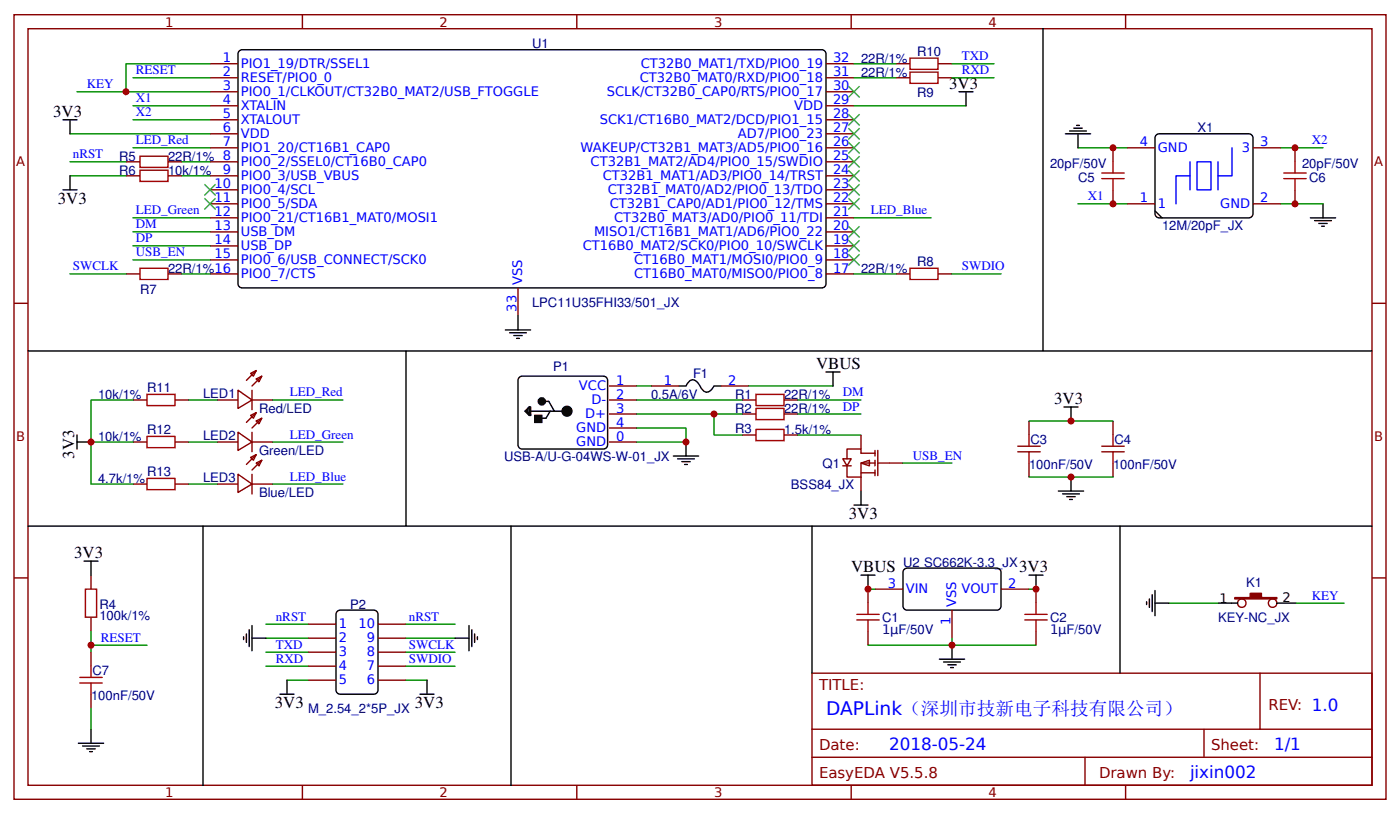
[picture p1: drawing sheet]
<svg xmlns="http://www.w3.org/2000/svg" width="265mm" height="154mm" viewBox="0 0 265 154" stroke-linecap="round" stroke-linejoin="round" font-family="sans-serif">
<g fill="none" stroke="#800" stroke-width=".26">
<path d="M2.6 2.8h259.3v148.1h-259.3zM5.3 5.4h254v142.9h-254zM39.7 12h5.3M39.7 14.7h5.3M39.7 17.3h5.3M39.7 20h5.3M57.1 2.8v2.6M109 2.8v2.6M156.1 12h5.3M156.1 14.7h5.3M156.1 17.3h5.3M156.1 20h5.3"/>
<path d="M160.9 2.8v2.6M212.7 2.8v2.6M23.8 30.6h2.7M23.8 33.2h2.7M31.7 30.6h2.7M31.7 33.2h2.7M39.7 22.6h5.3M39.7 25.3h5.3M39.7 27.9h5.3M39.7 30.6h5.3M39.7 33.2h5.3M39.7 35.9h5.3"/>
<path d="M39.7 38.5h5.3M156.1 22.6h5.3M156.1 25.3h5.3M156.1 27.9h5.3M156.1 30.6h5.3M156.1 33.2h5.3M156.1 35.9h5.3M156.1 38.5h5.3M210.3 27.9v2.7M210.3 35.9v2.6M213 27.9h5.3M213 38.5h5.3"/>
<path d="M236.8 27.9h5.3M236.8 38.5h5.3M244.7 27.9v2.7M244.7 35.9v2.6M2.6 57.3h2.7M23.8 51.7h2.7M31.7 51.7h2.7M39.7 41.1h5.3M39.7 43.8h5.3M39.7 46.4h5.3M39.7 49.1h5.3M39.7 51.7h5.3"/>
<path d="M97.9 54.4v5.3M156.1 41.1h5.3M156.1 43.8h5.3M156.1 46.4h5.3M156.1 49.1h5.3M156.1 51.7h5.3M169.3 51.7h2.7M177.3 51.7h2.6M259.3 57.3h2.6M25.1 75.5h2.7M33.1 75.5h2.6M41 75.5h4"/>
<path d="M45 73.7l2.6 1.8-2.6 1.6zM47.4 70.5l1-.5-.5 1zM47.4 78.4l1-.5-.5 1.1zM47.6 75.5h4M47.6 73.7v3.7M48.4 71.6l1.1-.6-.6 1.1zM48.4 79.5l1.1-.5-.6 1zM48.4 70l-1.8 1.8M48.4 77.9l-1.8 1.9M49.5 71l-1.9 1.9M49.5 79l-1.9 1.8M115.1 72.9h5.3"/>
<path d="M115.1 75.5h5.3M115.1 78.2h5.3M123 72.9h5.3M136.3 72.9h5.3M140.2 75.5h2.7M140.2 78.2h2.7M148.2 75.5h2.6M148.2 78.2h2.6M194.5 79.5v2.7M210.3 79.5v2.7M25.1 83.5h2.7M25.1 91.4h2.7"/>
<path d="M33.1 83.5h2.6M33.1 91.4h2.6M41 83.5h4M41 91.4h4M45 81.6l2.6 1.9-2.6 1.6zM45 89.6l2.6 1.8-2.6 1.6zM47.4 86.4l1-.5-.5 1zM47.6 83.5h4M47.6 91.4h4M47.6 81.6v3.7M47.6 89.6v3.7M48.4 87.4l1.1-.5-.6 1.1z"/>
<path d="M48.4 85.9l-1.8 1.8M49.5 86.9l-1.9 1.9M115.1 80.8h5.3M115.1 83.5h5.3M140.2 82.2h2.7M148.2 82.2h2.6M194.5 87.4v2.7M210.3 87.4v2.7M2.6 109.1h2.7M17.2 108.6v2.7M17.2 116.5v2.7M58.2 117.9h5.3"/>
<path d="M71.4 117.9h5.3M164 111.3v2.6M164 119.2v2.6M165.4 111.3h5.3M179.9 115.2v5.3M189.2 111.3h5.3M195.8 111.3v2.6M195.8 119.2v2.6M259.3 109.1h2.6M17.2 123.2v2.6M17.2 131.1v2.6M58.2 120.5h5.3"/>
<path d="M58.2 123.2h5.3M58.2 125.8h5.3M58.2 128.5h5.3M71.4 120.5h5.3M71.4 123.2h5.3M71.4 125.8h5.3M71.4 128.5h5.3M153.5 127.1h105.8v21.2h-105.8zM153.5 137.7h105.8M227.5 137.7v5.3M238.1 127.1v10.6M57.1 148.3v2.6"/>
<path d="M109 148.3v2.6M153.5 143h105.8M160.9 148.3v2.6M205.1 143v5.3M212.7 148.3v2.6"/>
<circle cx="234.7" cy="113.9" r=".8"/>
<circle cx="240.5" cy="113.9" r=".8"/>
</g>
<g fill="none" stroke="#000" stroke-width=".26">
<path d="M45.2 9.6l.6-.2h109.5a.79 .79 0 0 1 .8 .8v43.4a.79 .79 0 0 1-.8 .8h-109.5a.79 .79 0 0 1-.8-.8v-43.4zM181.2 17.3h2.7M182.6 17.3v2.7M11.9 22.6h2.7M11.9 35.9h2.7M13.2 22.6v2.7M13.2 33.2v2.7M201.3 25.3h4.8M202.1 24.7h3.2M202.9 24.2h1.6M203.5 23.7h.5M203.7 25.3v2.6"/>
<path d="M218.3 39.8l1.3 1.3M218.5 25.5l.6-.2h16.9a.79 .79 0 0 1 .8 .8v14.2a.79 .79 0 0 1-.8 .8h-16.9a.79 .79 0 0 1-.8-.8v-14.2zM250 38.5v2.6M97.9 59.7v2.6M247.6 41.1h4.8M248.4 41.7h3.2M249.2 42.2h1.6M249.8 42.7h.5M5.3 66.3h254M76.7 66.3v33.1M95.5 62.3h4.8M96.3 62.8h3.2"/>
<path d="M97.1 63.4h1.6M97.6 63.9h.6M98.1 71.3l.6-.3h15.3a.79 .79 0 0 1 .8 .8v12.2a.79 .79 0 0 1-.8 .8h-15.3a.79 .79 0 0 1-.8-.8v-12.2zM99.2 77.7l.8-.8h.3v1.5h-.3zM99.7 77.1v.8l-.2-.2zM100 76.9v1.3M100.3 77.7h6.9M102.4 75.4l.1-.1 .2 .2-.2 .3zM102.7 75.8h1l1.1 1.9M104 77.7l-.8 1.3h-1.3M128.3 72.9h1.3l.5-.8a1.32 1.32 0 0 1 2.2 .8l.5 .8a1.32 1.32 0 0 0 2.1-.8h1.4M156.1 70.2h2.6"/>
<path d="M157.4 70.2v2.7M201.1 76.9h2.6M202.4 76.9v2.6M5.3 99.4h254M14.6 83.5h2.6M14.6 82.2v2.6M127.3 86.1h4.7M128.1 86.7h3.1M128.9 87.2h1.5M129.4 87.7h.5M129.6 83.5v2.6M200 92.7h4.8"/>
<path d="M200.8 93.3h3.2M201.6 93.8h1.6M202.1 94.3h.6M202.4 90.1v2.6M15.9 106h2.6M17.2 106v2.6M46.6 119.7v1.6M47.1 118.9v3.2M47.6 118.1v4.8M63.7 115.5l.6-.3h6.3a.79 .79 0 0 1 .8 .8v14.3a.79 .79 0 0 1-.8 .8h-6.3a.79 .79 0 0 1-.8-.8v-14.3zM88.6 118.1v4.8M89.2 118.9v3.2"/>
<path d="M89.7 119.7v1.6M162.7 108.6h2.7M164 108.6v2.7M170.9 107.5l.5-.2h17a.79 .79 0 0 1 .8 .8v6.3a.79 .79 0 0 1-.8 .8h-17a.79 .79 0 0 1-.7-.8v-6.3zM194.5 108.6h2.6M195.8 108.6v2.7M216.7 113.6v.6M217.2 113.1v1.6M217.8 112.3v3.2M218.3 113.9h2.6M218.3 111.5v4.8M230.2 113.9h3.7"/>
<path d="M241.3 113.9h3.7M17.2 137.7v2.7M46 120.3v.5M47.6 120.5h2.7M52.9 131.1h2.7M54.2 128.5v2.6M79.4 131.1h2.6M80.7 128.5v2.6M86 120.5h2.6M90.2 120.3v.5M177.5 124.5h4.8M178.3 125h3.2"/>
<path d="M179.1 125.5h1.6M179.7 126.1h.5M179.9 121.8v2.7M14.8 140.4h4.8M15.6 140.9h3.2M16.4 141.4h1.6M16.9 141.9h.6"/>
<circle cx="99.9" cy="78.1" r=".13"/>
<circle cx="100.1" cy="78.3" r=".13"/>
<circle cx="102.3" cy="75.7" r=".13"/>
<circle cx="102.3" cy="75.9" r=".13"/>
<circle cx="102.5" cy="75.9" r=".13"/>
</g>
<g fill="#000" stroke="#3c3" stroke-width=".26">
<path d="M160.3 16.3l2.2 2.1zM162.5 16.3l-2.2 2.1z"/>
<path d="M38.6 34.8l2.1 2.1zM40.7 34.8l-2.1 2.1z"/>
<path d="M38.6 37.4l2.1 2.2zM40.7 37.4l-2.1 2.2z"/>
<path d="M160.3 37.4l2.2 2.2zM162.5 37.4l-2.2 2.2z"/>
<path d="M160.3 34.8l2.2 2.1zM162.5 34.8l-2.2 2.1z"/>
<path d="M160.3 32.1l2.2 2.2zM162.5 32.1l-2.2 2.2z"/>
<path d="M160.3 21.6l2.2 2.1zM162.5 21.6l-2.2 2.1z"/>
<path d="M160.3 29.5l2.2 2.1zM162.5 29.5l-2.2 2.1z"/>
<path d="M160.3 24.2l2.2 2.1zM162.5 24.2l-2.2 2.1z"/>
<path d="M160.3 42.7l2.2 2.1zM162.5 42.7l-2.2 2.1z"/>
<path d="M160.3 48l2.2 2.1zM162.5 48l-2.2 2.1z"/>
<path d="M160.3 45.4l2.2 2.1zM162.5 45.4l-2.2 2.1z"/>
</g>
<g fill="none" stroke="#080" stroke-width=".26">
<path d="M14.6 17.3h25.1M25.1 14.7h14.6M25.1 20h14.6M39.7 12h-15.9v5.3M161.4 20h21.2M13.2 30.6h10.6M13.2 33.2h10.6M13.2 25.3h26.5M25.1 22.6h14.6M25.1 27.9h14.6M34.4 30.6h5.3M34.4 33.2h5.3"/>
<path d="M203.7 27.9h9.3M203.7 38.5h9.3M242.1 27.9h7.9M242.1 38.5h7.9M13.2 51.7h10.6M25.1 41.1h14.6M25.1 43.8h14.6M25.1 46.4h14.6M25.1 49.1h14.6M34.4 51.7h5.3M161.4 41.1h14.5M161.4 51.7h7.9"/>
<path d="M179.9 51.7h9.3M25.1 75.5h-7.9v15.9h7.9M35.7 75.5h5.3M51.6 75.5h13.2M120.4 75.5h19.8M120.4 78.2h19.8M120.4 72.9h2.6M134.9 78.2v4h5.3M141.6 72.9h15.8M150.8 75.5h11.9M150.8 78.2h11.9M194.5 79.5h15.8"/>
<path d="M17.2 83.5h7.9M35.7 83.5h5.3M35.7 91.4h5.3M51.6 83.5h13.2M51.6 91.4h13.2M120.4 80.8h9.2v2.7h-9.2M150.8 82.2h11.9M17.2 119.2v4M50.3 117.9h7.9M76.7 117.9h9.3M164 111.3h1.4M194.5 111.3h1.3"/>
<path d="M220.9 113.9h9.3M245 113.9h9M17.2 121.8h10.6M17.2 133.7v4M50.3 123.2h7.9M50.3 125.8h7.9M50.3 120.5h7.9M54.2 128.5h4M76.7 123.2h9.3M76.7 125.8h9.3M76.7 120.5h9.3M76.7 128.5h4"/>
<path d="M164 121.8h31.8M179.9 120.5v1.3"/>
</g>
<circle cx="107.2" cy="77.7" r=".53" fill="none" stroke="#000" stroke-width="1.1" stroke-linecap="butt"/>
<circle cx="102.4" cy="75.8" r=".26" fill="#000" stroke="#000" stroke-width="1.1" stroke-linecap="butt"/>
<path d="M101.1 78.4h1.3v1.4h-1.3z" fill="#000" stroke="#000" stroke-width=".26"/>
<g fill="none" stroke="#a00000" stroke-width=".26">
<path d="M26.5 29.5h5.2v2.1h-5.2zM26.5 32.1h5.2v2.2h-5.2zM208.2 32.7h4.3M208.2 33.7h4.3M210.3 30.6v2.1M210.3 33.7v2.2M242.6 32.7h4.3M242.6 33.7h4.3M244.7 30.6v2.1M244.7 33.7v2.2M26.5 50.7h5.2v2.1h-5.2zM172 50.7h5.3v2.1h-5.3z"/>
<path d="M27.8 74.5h5.3v2.1h-5.3zM142.9 74.5h5.3v2.1h-5.3zM142.9 77.1h5.3v2.1h-5.3zM27.8 82.4h5.3v2.1h-5.3zM27.8 90.4h5.3v2.1h-5.3zM142.9 81.1h5.3v2.1h-5.3zM192.4 85.3h4.2M192.4 84.3h4.2M194.5 82.2v2.1M194.5 85.3v2.1M208.2 85.3h4.3M208.2 84.3h4.3"/>
<path d="M210.3 82.2v2.1M210.3 85.3v2.1M16.1 111.3h2.2v5.2h-2.2zM161.9 117.1h4.3M161.9 116h4.3M164 113.9v2.1M164 117.1v2.1M193.7 117.1h4.2M193.7 116h4.2M195.8 113.9v2.1M195.8 117.1v2.1M15.1 129h4.2"/>
<path d="M15.1 127.9h4.2M17.2 125.8v2.1M17.2 129v2.1"/>
</g>
<path d="M233.4 112.8h2.9v-.7h2.1v.7h2.9v.3h-7.9z" fill="#800" stroke="#800" stroke-width=".26"/>
<path d="M224.9 33.2h-2.7v5.3M224.9 30.6v5.3M226.2 30.6h2.7v5.3h-2.7zM230.2 30.6v5.3M232.8 27.9v5.3h-2.6" fill="none" stroke="#00f" stroke-width=".26"/>
<g fill="#fefefe" stroke="#800" stroke-width=".26">
<path d="M162.7 87.4l1.6-.5v1.1z"/>
<path d="M159.3 86.7h1.6l-.8 1.3z"/>
</g>
<g fill="none" stroke="#800" stroke-width=".26">
<path d="M169.3 14.7h2.7M169.3 12h2.7M177.3 14.7h2.6M177.3 12h2.6M159.3 88h1.6M160.1 88v2.1h2.6M162.7 89.3h2.7M162.7 82.2v2.6M162.7 90.1v2.6M165.4 85.6h-2.7v-.8h-2.6v1.9M165.4 87.4h-2.7v2.7M165.4 85.1v1"/>
<path d="M165.4 86.9v1.1M165.4 88.8v1M165.9 85.1v4.7M165.9 87.4h4.8"/>
</g>
<path d="M197.1 5.4v60.9M38.4 99.4v48.9M96.6 99.4v48.9M153.5 99.4v27.7M161.4 95.4h2.6M162.7 92.7v2.7M211.7 99.4v27.7" fill="none" stroke="#000" stroke-width=".26"/>
<path d="M161.4 12h7.9M161.4 14.7h7.9M179.9 12h8M179.9 14.7h8M170.7 87.4h9.2M194.5 90.1h15.8" fill="none" stroke="#080" stroke-width=".26"/>
<path d="M172 13.6h5.3v2.1h-5.3zM172 11h5.3v2.1h-5.3z" fill="none" stroke="#a00000" stroke-width=".26"/>
<path d="M160.3 26.9l2.2 2.1zM162.5 26.9l-2.2 2.1z" fill="#000" stroke="#3c3" stroke-width=".26"/>
<g fill="#c00">
<circle cx="17.2" cy="121.8" r=".66"/>
<circle cx="23.8" cy="17.3" r=".66"/>
<circle cx="210.3" cy="38.5" r=".66"/>
<circle cx="210.3" cy="27.9" r=".66"/>
<circle cx="202.4" cy="79.5" r=".66"/>
<circle cx="134.9" cy="78.2" r=".66"/>
<circle cx="129.6" cy="83.5" r=".66"/>
<circle cx="179.9" cy="121.8" r=".66"/>
<circle cx="195.8" cy="111.3" r=".66"/>
<circle cx="164" cy="111.3" r=".66"/>
<circle cx="17.2" cy="83.5" r=".66"/>
<circle cx="244.7" cy="27.9" r=".66"/>
<circle cx="244.7" cy="38.5" r=".66"/>
<circle cx="202.4" cy="90.1" r=".66"/>
</g>
<text font-size="3.5" fill="#00f" x="156.1" y="135.1">DAPLink（深圳市技新电子科技有限公司）</text>
<g font-size="3.2">
<text x="179.4" y="16.8">3V3</text>
<text x="10.1" y="22.1">3V3</text>
<text x="10.9" y="38.5">3V3</text>
<text x="154.3" y="69.7">VBUS</text>
<text x="199.2" y="76.3">3V3</text>
<text x="14" y="86.7" transform="rotate(-90 14 86.7)">3V3</text>
<text x="160.4" y="98.1">3V3</text>
<text x="14" y="105.4">3V3</text>
<text x="160.9" y="108.1">VBUS</text>
<text x="192.6" y="108.1">3V3</text>
<text x="51.9" y="133.8">3V3</text>
<text x="78.4" y="133.7">3V3</text>
</g>
<g font-size="3.2" fill="#00f">
<text x="168" y="141.7">2018-05-24</text>
<text x="240.8" y="141.7">1/1</text>
<text x="224.9" y="147">jixin002</text>
</g>
<g font-size="2.8" fill="#800">
<text x="154.8" y="130.3">TITLE:</text>
<text x="239.7" y="134">REV: 1.0</text>
<text x="154.8" y="141.7">Date:</text>
<text x="228.9" y="141.7">Sheet:</text>
<text x="154.8" y="147">EasyEDA V5.5.8</text>
<text x="207.7" y="147">Drawn By:</text>
</g>
<g font-size="2.5" fill="#800">
<text x="31.2" y="5">1</text>
<text x="83.1" y="5">2</text>
<text x="134.9" y="5">3</text>
<text x="186.8" y="5">4</text>
<text x="3" y="31.4">A</text>
<text x="259.7" y="31.4">A</text>
<text x="3" y="83.2">B</text>
<text x="259.7" y="83.2">B</text>
<text x="31.2" y="150.5">1</text>
<text x="83.1" y="150.5">2</text>
<text x="134.9" y="150.5">3</text>
<text x="186.8" y="150.5">4</text>
</g>
<g font-size="2.5" fill="#00f">
<text x="42.1" y="11.8">1</text>
<text x="157.4" y="11.8">32</text>
<text x="181.8" y="11.4">TXD</text>
<text x="16.4" y="16.7">KEY</text>
<text x="25.7" y="14">RESET</text>
<text x="42.1" y="14.4">2</text>
<text x="42.1" y="17.1">3</text>
<text x="45.5" y="12.8">PIO1_19/DTR/SSEL1</text>
<text x="45.5" y="15.5">RESET/PIO0_0</text>
<text x="120.9" y="15.5">CT32B0_MAT0/RXD/PIO0_18</text>
<text x="121.1" y="12.8">CT32B0_MAT1/TXD/PIO0_19</text>
<text x="157.4" y="17.1">30</text>
<text x="157.4" y="14.4">31</text>
<text x="181.8" y="14">RXD</text>
<text x="25.7" y="19.3">X1</text>
<text x="25.7" y="22">X2</text>
<text x="42.1" y="19.7">4</text>
<text x="42.1" y="22.4">5</text>
<text x="45.5" y="18.1">PIO0_1/CLKOUT/CT32B0_MAT2/USB_FTOGGLE</text>
<text x="45.5" y="20.8">XTALIN</text>
<text x="45.5" y="23.4">XTALOUT</text>
<text x="113.4" y="23.4">SCK1/CT16B0_MAT2/DCD/PIO1_15</text>
<text x="114.7" y="18.1">SCLK/CT32B0_CAP0/RTS/PIO0_17</text>
<text x="150.1" y="20.8">VDD</text>
<text x="157.4" y="22.4">28</text>
<text x="157.4" y="19.7">29</text>
<text x="13.8" y="29.9">nRST</text>
<text x="25.7" y="27.3">LED_Red</text>
<text x="42.1" y="25">6</text>
<text x="42.1" y="27.6">7</text>
<text x="45.5" y="26.1">VDD</text>
<text x="45.5" y="28.7">PIO1_20/CT16B1_CAP0</text>
<text x="109.7" y="28.7">WAKEUP/CT32B1_MAT3/AD5/PIO0_16</text>
<text x="139.5" y="26.1">AD7/PIO0_23</text>
<text x="157.4" y="27.6">26</text>
<text x="157.4" y="25">27</text>
<text x="215.4" y="27.6">4</text>
<text x="218.8" y="28.7">GND</text>
<text x="234.7" y="28.7">3</text>
<text x="238.1" y="27.6">3</text>
<text x="247.9" y="27.3">X2</text>
<text x="40.5" y="35.6">10</text>
<text x="42.1" y="32.9">9</text>
<text x="45.5" y="31.4">PIO0_2/SSEL0/CT16B0_CAP0</text>
<text x="45.5" y="34">PIO0_3/USB_VBUS</text>
<text x="111.6" y="31.4">CT32B1_MAT2/AD4/PIO0_15/SWDIO</text>
<text x="113.9" y="34">CT32B1_MAT1/AD3/PIO0_14/TRST</text>
<text x="157.4" y="35.6">23</text>
<text x="157.4" y="32.9">24</text>
<text x="157.4" y="30.3">25</text>
<text x="25.7" y="40.5">LED_Green</text>
<text x="40.5" y="38.2">11</text>
<text x="40.5" y="40.9">12</text>
<text x="45.5" y="36.6">PIO0_4/SCL</text>
<text x="45.5" y="39.3">PIO0_5/SDA</text>
<text x="45.5" y="41.9">PIO0_21/CT16B1_MAT0/MOSI1</text>
<text x="114.9" y="36.6">CT32B1_MAT0/AD2/PIO0_13/TDO</text>
<text x="115.2" y="39.3">CT32B1_CAP0/AD1/PIO0_12/TMS</text>
<text x="116.1" y="41.9">CT32B0_MAT3/AD0/PIO0_11/TDI</text>
<text x="157.4" y="40.9">21</text>
<text x="157.4" y="38.2">22</text>
<text x="164.6" y="40.5">LED_Blue</text>
<text x="205.6" y="37.8">X1</text>
<text x="215.4" y="38.2">1</text>
<text x="218.8" y="39.3">1</text>
<text x="230.6" y="39.3">GND</text>
<text x="238.1" y="38.2">2</text>
<text x="25.7" y="43.1">DM</text>
<text x="25.7" y="45.8">DP</text>
<text x="40.5" y="43.5">13</text>
<text x="40.5" y="46.2">14</text>
<text x="45.5" y="44.6">USB_DM</text>
<text x="45.5" y="47.2">USB_DP</text>
<text x="110.2" y="47.2">CT16B0_MAT2/SCK0/PIO0_10/SWCLK</text>
<text x="112.3" y="44.6">MISO1/CT16B1_MAT1/AD6/PIO0_22</text>
<text x="157.4" y="46.2">19</text>
<text x="157.4" y="43.5">20</text>
<text x="13.8" y="51.1">SWCLK</text>
<text x="25.7" y="48.4">USB_EN</text>
<text x="40.5" y="48.8">15</text>
<text x="45.5" y="49.9">PIO0_6/USB_CONNECT/SCK0</text>
<text x="45.5" y="52.5">PIO0_7/CTS</text>
<text x="98.7" y="53.8" transform="rotate(-90 98.7 53.8)">VSS</text>
<text x="119.8" y="52.5">CT16B0_MAT0/MISO0/PIO0_8</text>
<text x="119.8" y="49.9">CT16B0_MAT1/MOSI0/PIO0_9</text>
<text x="157.4" y="51.5">17</text>
<text x="157.4" y="48.8">18</text>
<text x="181.8" y="51.1">SWDIO</text>
<text x="97.6" y="58.8" transform="rotate(-90 97.6 58.8)">33</text>
<text x="54.8" y="74.9">LED_Red</text>
<text x="109.4" y="73.7">VCC</text>
<text x="111.8" y="76.3">D-</text>
<text x="116.4" y="72.6">1</text>
<text x="116.4" y="75.3">2</text>
<text x="116.4" y="77.9">3</text>
<text x="125.4" y="72.6">1</text>
<text x="137.6" y="72.6">2</text>
<text x="159.3" y="74.9">DM</text>
<text x="159.3" y="77.5">DP</text>
<text x="54.8" y="82.8">LED_Green</text>
<text x="108.9" y="81.6">GND</text>
<text x="110.6" y="79">D+</text>
<text x="116.4" y="80.6">4</text>
<text x="116.4" y="83.2">0</text>
<text x="108.9" y="84.3">GND</text>
<text x="172.5" y="86.8">USB_EN</text>
<text x="54.8" y="90.8">LED_Blue</text>
<text x="167.8" y="111">3</text>
<text x="171.2" y="112.1">VIN</text>
<text x="181.7" y="112.1">VOUT</text>
<text x="190.5" y="111">2</text>
<text x="247.9" y="113.2">KEY</text>
<text x="52.1" y="117.2">nRST</text>
<text x="64" y="118.7">1</text>
<text x="67.8" y="118.7">10</text>
<text x="77.3" y="117.2">nRST</text>
<text x="179.7" y="118.1" transform="rotate(-90 179.7 118.1)">1</text>
<text x="180.7" y="114.7" transform="rotate(-90 180.7 114.7)">VSS</text>
<text x="19" y="121.2">RESET</text>
<text x="52.1" y="122.5">TXD</text>
<text x="52.1" y="125.1">RXD</text>
<text x="64" y="121.3">2</text>
<text x="64" y="124">3</text>
<text x="69.3" y="124">8</text>
<text x="69.3" y="121.3">9</text>
<text x="77.3" y="122.5">SWCLK</text>
<text x="77.3" y="125.1">SWDIO</text>
<text x="64" y="126.6">4</text>
<text x="64" y="129.2">5</text>
<text x="69.3" y="129.2">6</text>
<text x="69.3" y="126.6">7</text>
</g>
<g font-size="2.5" fill="#000080">
<text x="100.5" y="9">U1</text>
<text x="162.7" y="11.9">22R/1%</text>
<text x="173.3" y="10.6">R10</text>
<text x="162.7" y="14.5">22R/1%</text>
<text x="173.3" y="18.2">R9</text>
<text x="226.3" y="24.9">X1</text>
<text x="22.5" y="30.4">R5</text>
<text x="22.5" y="33.1">R6</text>
<text x="31.7" y="30.4">22R/1% 8</text>
<text x="31.7" y="33.1">10k/1%</text>
<text x="198.4" y="31.8">20pF/50V</text>
<text x="203.7" y="34.4">C5</text>
<text x="246.1" y="31.8">20pF/50V</text>
<text x="247.4" y="34.4">C6</text>
<text x="219.6" y="43.4">12M/20pF_JX</text>
<text x="31.7" y="51.6">22R/1%16</text>
<text x="162.7" y="51.6">22R/1%</text>
<text x="173.3" y="50.3">R8</text>
<text x="26.5" y="55.5">R7</text>
<text x="100.5" y="58">LPC11U35FHI33/501_JX</text>
<text x="104.5" y="70.1">P1</text>
<text x="131" y="71.4">F1</text>
<text x="18.5" y="75.4">10k/1%</text>
<text x="27.8" y="74.1">R11</text>
<text x="38.4" y="75.1">LED1</text>
<text x="123" y="75.4">0.5A/6V</text>
<text x="138.9" y="75.4">R1</text>
<text x="148.2" y="75.4">22R/1%</text>
<text x="18.5" y="83.3">10k/1%</text>
<text x="27.8" y="82">R12</text>
<text x="38.4" y="83.1">LED2</text>
<text x="48.9" y="78">Red/LED</text>
<text x="138.9" y="81.8">R3</text>
<text x="138.9" y="78.1">R2</text>
<text x="148.2" y="78.1">22R/1%</text>
<text x="148.2" y="82">1.5k/1%</text>
<text x="194.7" y="83.9">C3</text>
<text x="210.6" y="83.9">C4</text>
<text x="27.8" y="89.9">R13</text>
<text x="48.9" y="86">Green/LED</text>
<text x="95.2" y="87.1">USB-A/U-G-04WS-W-01_JX</text>
<text x="155.5" y="88.3">Q1</text>
<text x="194.5" y="88.6">100nF/50V</text>
<text x="210.3" y="88.6">100nF/50V</text>
<text x="18.5" y="91.3">4.7k/1%</text>
<text x="38.4" y="91">LED3</text>
<text x="48.9" y="93.9">Blue/LED</text>
<text x="149.5" y="92.3">BSS84_JX</text>
<text x="170.7" y="107.2">U2 SC662K-3.3_JX</text>
<text x="235.5" y="110.9">K1</text>
<text x="18.8" y="117.1">100k/1%</text>
<text x="18.8" y="115">R4</text>
<text x="66.1" y="115.1">P2</text>
<text x="166.7" y="119.8">1μF/50V</text>
<text x="166.7" y="117.4">C1</text>
<text x="198.4" y="119.8">1μF/50V</text>
<text x="198.4" y="117.4">C2</text>
<text x="230.2" y="117.5">KEY-NC_JX</text>
<text x="17.5" y="127.5">C7</text>
<text x="17.2" y="132.3">100nF/50V</text>
<text x="58.2" y="134.7">M_2.54_2*5P_JX</text>
</g>
<g font-size="2.5">
<text x="230.5" y="113.9">1</text>
<text x="242.4" y="113.6">2</text>
</g>
</svg>
